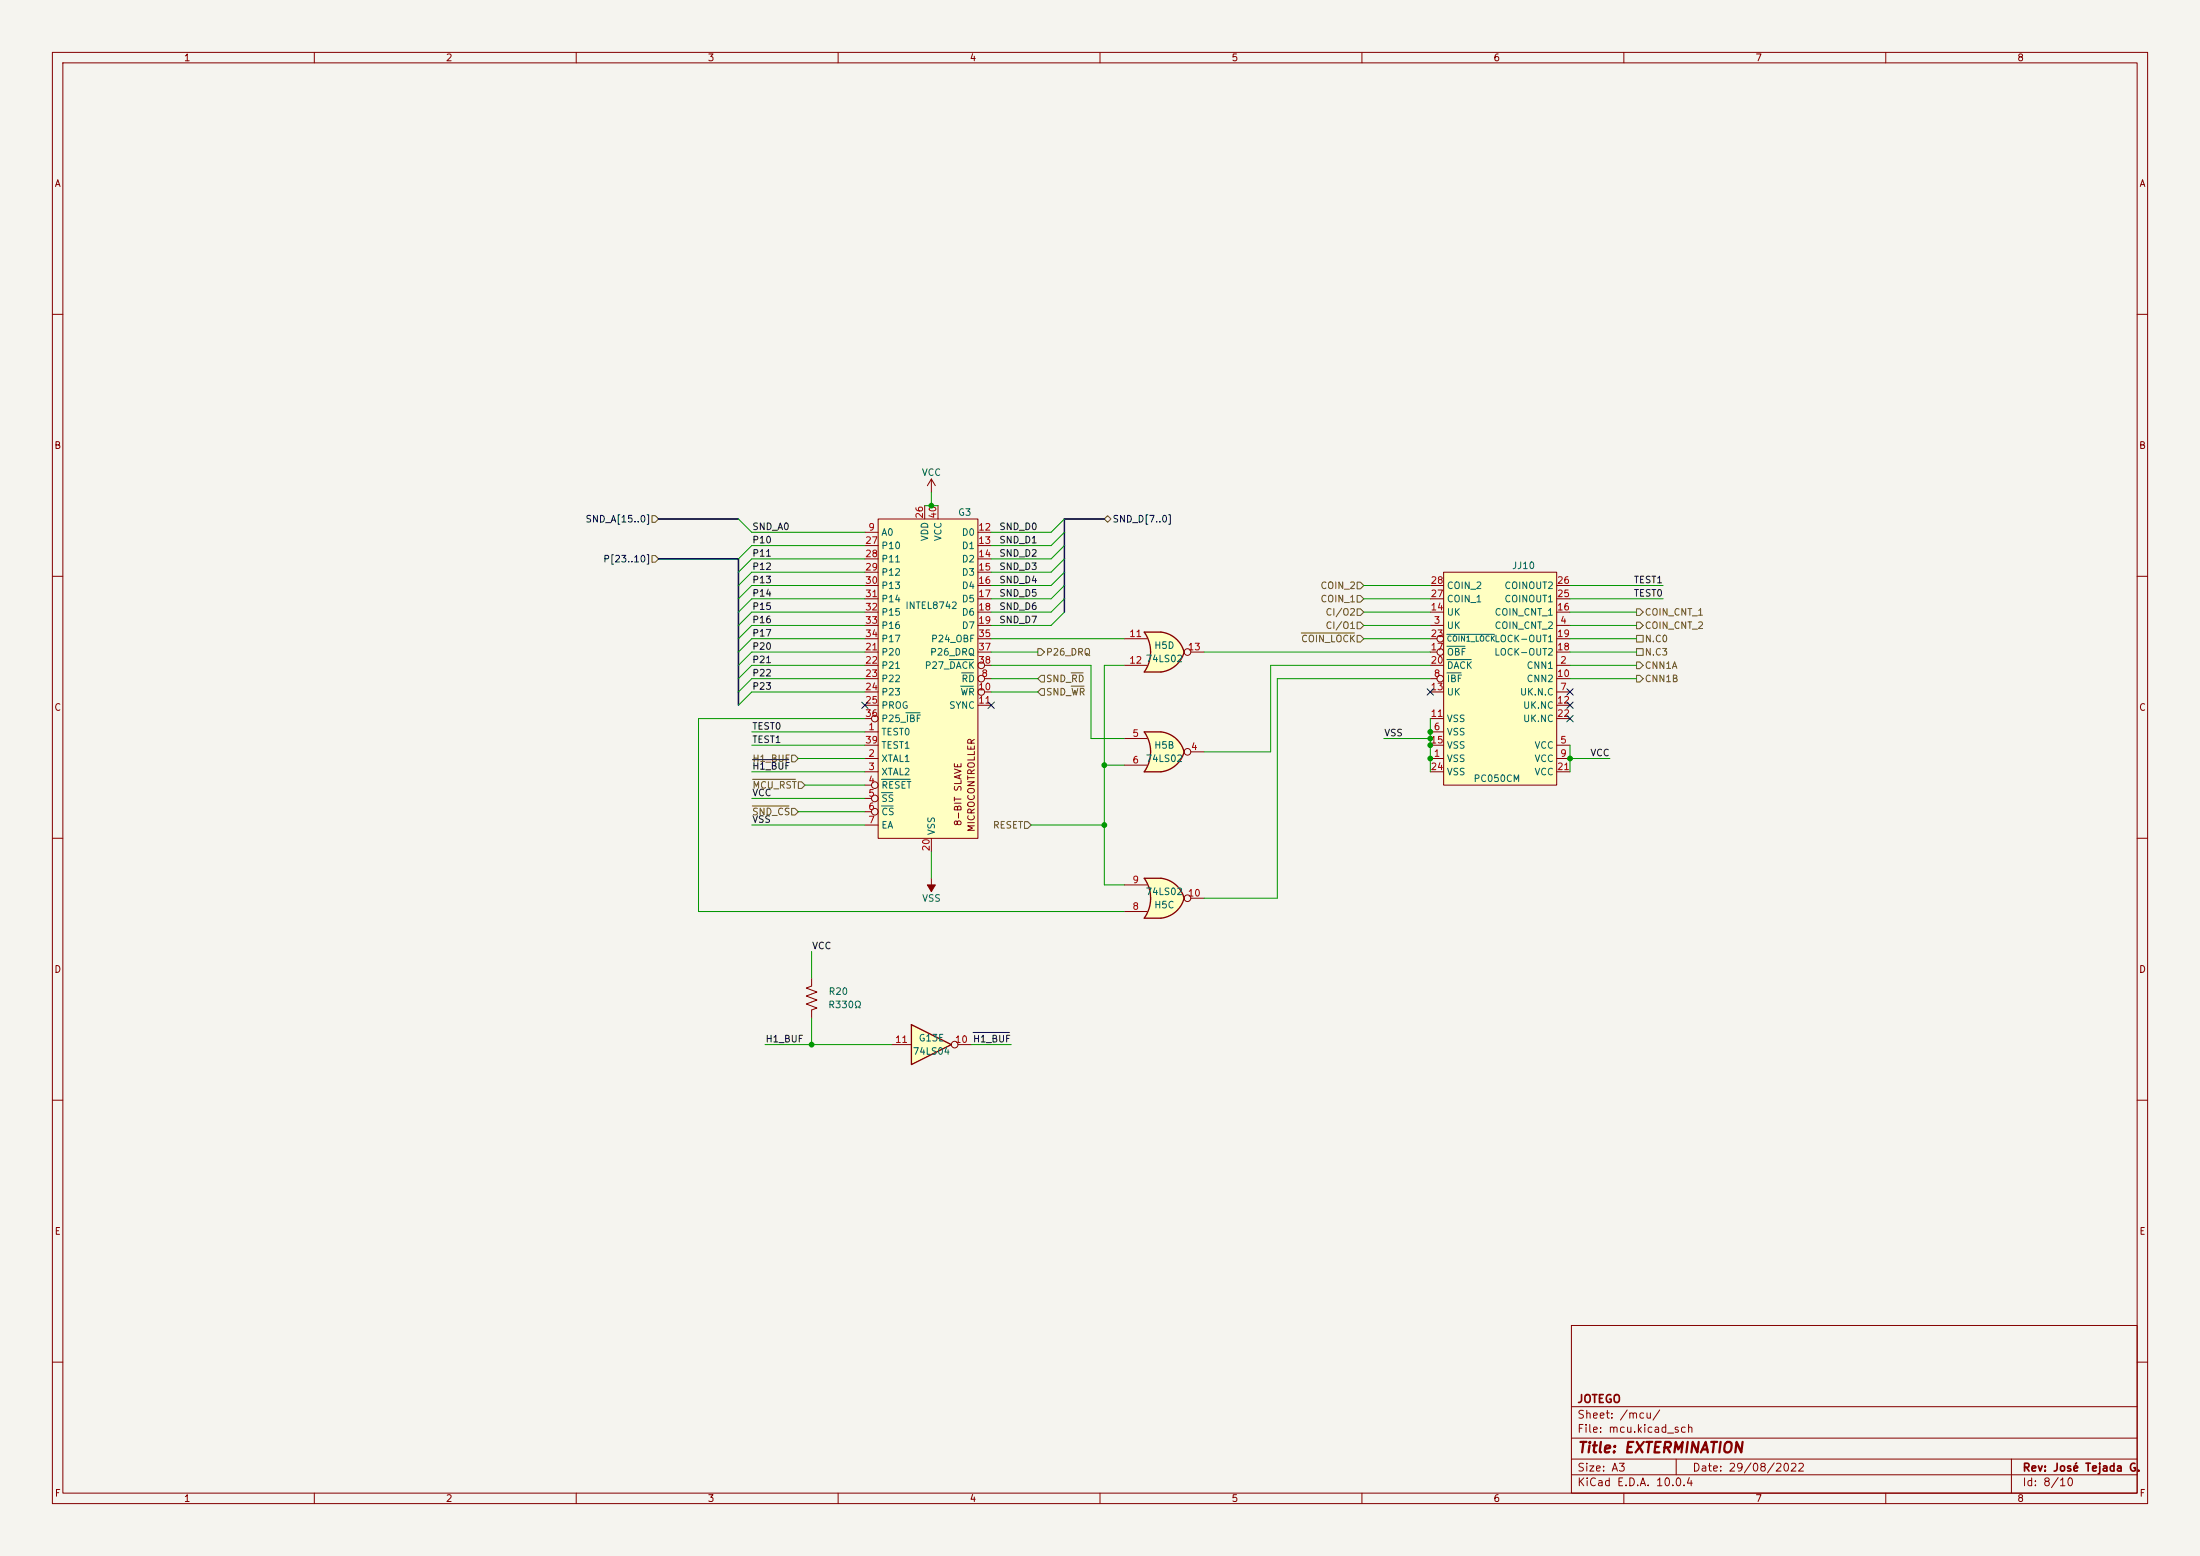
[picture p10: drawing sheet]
<svg xmlns="http://www.w3.org/2000/svg" width="420mm" height="297mm" viewBox="0 0 420 297" stroke-linecap="round" stroke-linejoin="round" font-family="sans-serif">
<path d="M0 0h420v297h-420z" fill="#f5f4ef" stroke="#f5f4ef" stroke-width=".19"/>
<g fill="none" stroke="#840000" stroke-width=".19">
<path d="M10 10h400v277h-400zM12 12h396v273h-396zM60 10v2M110 10v2M160 10v2M210 10v2M260 10v2M310 10v2M360 10v2M10 60h2M408 60h2M10 110h2"/>
<path d="M408 110h2M10 160h2M408 160h2M10 210h2M408 210h2M300 253h108v32h-108zM10 260h2M300 278.5h108M300 274.5h108M300 268.5h108M320 278.5v3M384 278.5v6.5"/>
<path d="M408 260h2M60 285v2M110 285v2M160 285v2M210 285v2M260 285v2M300 281.5h108M310 285v2M360 285v2"/>
</g>
<path d="M174 195.6l7.6 3.8-7.6 3.8z" fill="#ffffc2"/>
<path d="M174 195.6l7.6 3.8-7.6 3.8z" fill="none" stroke="#840000" stroke-width=".25"/>
<g fill="none" stroke="#840000" stroke-width=".19">
<path d="M177.8 167.6v2.6M170.2 199.4h3.8M182.9 199.4h2.5"/>
<circle cx="182.2" cy="199.4" r=".63"/>
</g>
<path d="M177 168.9h1.6l-.8 1.3z" fill="#840000" stroke="#840000" stroke-width=".19"/>
<path d="M167.6 99.1h19.1v60.9h-19.1z" fill="#ffffc2"/>
<g fill="none" stroke="#840000" stroke-width=".19">
<path d="M167.6 99.1h19.1v60.9h-19.1zM176.5 96.5v2.6M179.1 96.5v2.6M165.1 101.6h2.5M165.1 104.1h2.5M165.1 106.7h2.5M165.1 109.2h2.5M165.1 111.8h2.5M165.1 114.3h2.5M165.1 116.8h2.5M165.1 119.4h2.5M186.7 101.6h2.5"/>
<path d="M186.7 104.1h2.5M186.7 106.7h2.5M186.7 109.2h2.5M186.7 111.8h2.5M186.7 114.3h2.5M186.7 116.8h2.5M186.7 119.4h2.5M165.1 139.7h2.5M165.1 129.5h2.5M165.1 132.1h2.5M165.1 134.6h2.5M165.1 124.5h2.5"/>
<path d="M165.1 127h2.5M165.1 121.9h2.5M165.1 137.2h1.3M186.7 134.6h2.5M186.7 124.5h2.5M186.7 121.9h2.5M188 129.5h1.2M188 132.1h1.2M188 127h1.2M165.1 144.8h2.5M165.1 147.3h2.5M165.1 149.9h1.3"/>
<path d="M165.1 152.4h1.3M165.1 154.9h1.3M165.1 157.5h2.5M165.1 142.2h2.5M177.8 160v2.6"/>
<circle cx="167" cy="137.2" r=".63"/>
<circle cx="187.3" cy="127" r=".63"/>
<circle cx="187.3" cy="129.5" r=".63"/>
<circle cx="187.3" cy="132.1" r=".63"/>
<circle cx="167" cy="154.9" r=".63"/>
<circle cx="167" cy="152.4" r=".63"/>
<circle cx="167" cy="149.9" r=".63"/>
</g>
<path d="M172.9 136.1h2.7M181.2 125.9h4.7M183.4 131h2.5M183.6 128.4h2.3M168.3 148.8h5.5M168.3 151.3h2.1M168.3 153.8h2.2" fill="none" stroke="#006464" stroke-width=".19"/>
<path d="M275.6 109.2h21.6v40.7h-21.6z" fill="#ffffc2"/>
<g fill="none" stroke="#840000" stroke-width=".19">
<path d="M273 119.4h2.6M273 116.8h2.6M273 114.3h2.6M273 111.8h2.6M275.6 109.2h21.6v40.7h-21.6zM297.2 119.4h2.5M297.2 116.8h2.5M297.2 114.3h2.5M297.2 111.8h2.5M273 127h2.6M273 139.7h2.6M273 132.1h2.6"/>
<path d="M273 129.5h1.3M273 137.2h2.6M273 124.5h1.3M273 121.9h1.3M297.2 127h2.5M297.2 132.1h2.5M297.2 129.5h2.5M297.2 137.2h2.5M297.2 134.6h2.5M297.2 124.5h2.5M297.2 121.9h2.5M273 144.8h2.6"/>
<path d="M273 142.2h2.6M273 147.3h2.6M297.2 144.8h2.5M297.2 142.2h2.5M297.2 147.3h2.5"/>
<circle cx="275" cy="121.9" r=".63"/>
<circle cx="275" cy="129.5" r=".63"/>
<circle cx="275" cy="124.5" r=".63"/>
</g>
<path d="M276.2 121.1h9.1M276.2 128.4h2.7M276.2 123.4h3.5M276.2 125.9h4.7" fill="none" stroke="#006464" stroke-width=".19"/>
<path d="M218.4 175.3h3.2M218.4 167.6h3.2" fill="none" stroke="#ffffc2" stroke-width=".19"/>
<g fill="#ffffc2" stroke="#ffffc2" stroke-width=".19">
<path d="M221.6 167.6a5.2 5.2 0 0 1 4.5 3.9l-5.1 1.3z"/>
<path d="M221.1 170.2l5 1.2a5.1 5.1 0 0 1-4.5 3.9z"/>
</g>
<path d="M218.4 167.6h3.2v7.7h-3.2a6.6 6.6 0 0 0 0-7.7z" fill="#ffffc2"/>
<path d="M221.6 167.6h-3.2a6.6 6.6 0 0 1 0 7.7h3.2M221.6 167.6a5.2 5.2 0 0 1 4.5 3.9M226.1 171.4a5.1 5.1 0 0 1-4.5 3.9" fill="none" stroke="#840000" stroke-width=".25"/>
<g fill="none" stroke="#840000" stroke-width=".19">
<path d="M214.6 174h4.3M214.6 168.9h4.3M227.3 171.5h2.6"/>
<circle cx="226.7" cy="171.4" r=".63"/>
</g>
<path d="M218.4 139.7h3.2M218.4 147.3h3.2" fill="none" stroke="#ffffc2" stroke-width=".19"/>
<g fill="#ffffc2" stroke="#ffffc2" stroke-width=".19">
<path d="M221 142.2l5.1 1.3a5.2 5.2 0 0 1-4.5 3.8z"/>
<path d="M221.6 139.7a5.1 5.1 0 0 1 4.5 3.8l-5 1.3z"/>
</g>
<path d="M218.4 139.7h3.2v7.6h-3.2a6.7 6.7 0 0 0 0-7.6z" fill="#ffffc2"/>
<path d="M221.6 139.7h-3.2a6.6 6.6 0 0 1 0 7.6h3.2M221.6 139.7a5.1 5.1 0 0 1 4.5 3.8M226.1 143.5a5.2 5.2 0 0 1-4.5 3.8" fill="none" stroke="#840000" stroke-width=".25"/>
<g fill="none" stroke="#840000" stroke-width=".19">
<path d="M214.6 141h4.3M214.6 146.1h4.3M227.3 143.5h2.6"/>
<circle cx="226.7" cy="143.5" r=".63"/>
</g>
<path d="M218.4 120.7h3.2M218.4 128.3h3.2" fill="none" stroke="#ffffc2" stroke-width=".19"/>
<g fill="#ffffc2" stroke="#ffffc2" stroke-width=".19">
<path d="M221 123.1l5.1 1.4a5.2 5.2 0 0 1-4.5 3.8z"/>
<path d="M221.6 120.7a5.1 5.1 0 0 1 4.5 3.8l-5 1.3z"/>
</g>
<path d="M218.4 120.7h3.2v7.6h-3.2a6.7 6.7 0 0 0 0-7.6z" fill="#ffffc2"/>
<path d="M221.6 120.7h-3.2a6.6 6.6 0 0 1 0 7.6h3.2M221.6 120.7a5.1 5.1 0 0 1 4.5 3.8M226.1 124.5a5.2 5.2 0 0 1-4.5 3.8" fill="none" stroke="#840000" stroke-width=".25"/>
<g fill="none" stroke="#840000" stroke-width=".19">
<path d="M177.8 91.4l-.8 1.3M177.8 91.4l.8 1.3M177.8 91.4v2.6M214.6 121.9h4.3M214.6 127h4.3M227.3 124.5h2.6M154.9 186.7v1.5l-1 .4 2.1 .8-2.1 .7 2.1 .8-2.1 .7 2.1 .8-1.1 .4v1.5"/>
<circle cx="226.7" cy="124.5" r=".63"/>
</g>
<g fill="none" stroke="#725600" stroke-width=".19">
<path d="M124.5 98.4h.6l.6 .7-.6 .6h-.6zM210.8 99.1l.7-.7 .6 .7-.6 .6zM124.5 106h.6l.6 .7-.6 .6h-.6zM259.1 111.1h.6l.6 .7-.6 .6h-.6zM259.1 113.7h.6l.6 .6-.6 .6h-.6zM259.1 116.2h.6l.6 .6-.6 .7h-.6zM259.1 118.7h.6l.6 .7-.6 .6h-.6zM312.4 116.2h.7l.6 .6-.6 .7h-.7zM312.4 118.7h.7l.6 .7-.6 .6h-.7zM198.1 123.8h.7l.6 .7-.6 .6h-.7zM198.1 129.5l.7-.6h.6v1.3h-.6zM198.8 131.4h.6v1.3h-.6l-.7-.6z"/>
<path d="M204.5 131h2.5M204.5 128.4h2.3M248.4 120.8h10.2M259.1 121.3h.6l.6 .6-.6 .7h-.6zM312.4 123.8h1.3v1.3h-1.3zM312.4 126.4h.7l.6 .6-.6 .6h-.7zM312.4 121.3h1.3v1.3h-1.3zM312.4 128.9h.7l.6 .6-.6 .7h-.7zM143.6 153.8h7M143.7 148.8h8.2M151.1 144.1h.7l.6 .7-.6 .6h-.7zM151.1 154.3h.7l.6 .6-.6 .7h-.7z"/>
<path d="M152.4 149.2h.6l.7 .7-.7 .6h-.6zM195.6 156.8h.6l.6 .7-.6 .6h-.6z"/>
</g>
<path d="M143.6 145h7M185.8 197.1h6.9" fill="none" stroke="#0f0f0f" stroke-width=".19"/>
<path d="M125.7 99.1h15.3M210.8 99.1h-7.6v17.7M125.7 106.7h15.3v27.9" fill="none" stroke="#000084" stroke-width=".3"/>
<g fill="none" stroke="#009600" stroke-width=".19">
<path d="M141 99.1l2.5 2.5h21.6M176.5 96.5h2.6M177.8 94v2.5M203.2 99.1l-2.5 2.5h-11.5M165.1 119.4h-21.6l-2.5 2.5M165.1 111.8h-21.6l-2.5 2.5M165.1 106.7h-21.6l-2.5 2.5M165.1 104.1h-21.6l-2.5 2.6M165.1 109.2h-21.6l-2.5 2.6M165.1 114.3h-21.6l-2.5 2.5M165.1 116.8h-21.6l-2.5 2.6M203.2 116.8l-2.5 2.6h-11.5"/>
<path d="M203.2 109.2l-2.5 2.6h-11.5M203.2 104.1l-2.5 2.6h-11.5M203.2 101.6l-2.5 2.5h-11.5M203.2 106.7l-2.5 2.5h-11.5M203.2 111.8l-2.5 2.5h-11.5M203.2 114.3l-2.5 2.5h-11.5M260.3 119.4h12.7M260.3 111.8h12.7M260.3 114.3h12.7M260.3 116.8h12.7M299.7 119.4h12.7M299.7 111.8h17.8"/>
<path d="M299.7 114.3h17.8M299.7 116.8h12.7M143.5 139.7h21.6M165.1 129.5h-21.6l-2.5 2.6M165.1 121.9h-21.6l-2.5 2.6M165.1 127h-21.6l-2.5 2.5M165.1 137.2h-31.8v36.8h81.3M165.1 124.5h-21.6l-2.5 2.5M165.1 132.1h-21.6l-2.5 2.5M189.2 129.5h8.9M189.2 127h19.1v14h6.3M189.2 121.9h25.4"/>
<path d="M189.2 124.5h8.9M189.2 132.1h8.9M214.6 127h-3.8v41.9h3.8M229.9 124.5h43.1M260.3 121.9h12.7M273 129.5h-29.2v42h-13.9M273 127h-30.4v16.5h-12.7M273 137.2v10.1M299.7 129.5h12.7M299.7 121.9h12.7M299.7 127h12.7M299.7 124.5h12.7"/>
<path d="M143.5 157.5h21.6M143.5 147.3h21.6M143.5 142.2h21.6M143.5 152.4h21.6M152.4 154.9h12.7M152.4 144.8h12.7M153.7 149.9h11.4M196.8 157.5h14M210.8 146.1h3.8M264.2 141h8.8M299.7 144.8h7.6M299.7 142.2v5.1"/>
<path d="M177.8 162.6v5M146 199.4h24.2M154.9 181.6v5.1M154.9 194.3v5.1M185.4 199.4h7.6"/>
</g>
<path d="M164.5 134l1.2 1.2M165.7 134l-1.2 1.2M188.6 134l1.2 1.2M189.8 134l-1.2 1.2M272.4 131.5l1.3 1.2M273.7 131.5l-1.3 1.2M299.1 136.6l1.2 1.2M299.1 131.5l1.2 1.2M299.1 134l1.2 1.2M300.3 136.6l-1.2 1.2M300.3 131.5l-1.2 1.2M300.3 134l-1.2 1.2" fill="none" stroke="#000084" stroke-width=".19"/>
<g fill="#009600" stroke="#009600" stroke-width=".19">
<circle cx="210.8" cy="146.1" r=".46"/>
<circle cx="273" cy="144.8" r=".46"/>
<circle cx="273" cy="142.2" r=".46"/>
<circle cx="154.9" cy="199.4" r=".46"/>
<circle cx="210.8" cy="157.5" r=".46"/>
<circle cx="177.8" cy="96.5" r=".46"/>
<circle cx="273" cy="139.7" r=".46"/>
<circle cx="273" cy="141" r=".46"/>
<circle cx="299.7" cy="144.8" r=".46"/>
</g>
<text font-size="2" fill="#840000" x="301" y="277.8">Title: EXTERMINATION</text>
<g font-size="1.5" fill="#840000">
<text x="301" y="268.1">JOTEGO</text>
<text x="301" y="273.8">File: mcu.kicad_sch</text>
<text x="301" y="271.1">Sheet: /mcu/</text>
<text x="301" y="281.2">Size: A3</text>
<text x="323" y="281.2">Date: 29/08/2022</text>
<text x="386" y="281.2">Rev: José Tejada G.</text>
<text x="301" y="284">KiCad E.D.A. 10.0.4</text>
<text x="386" y="284">Id: 8/10</text>
</g>
<g font-size="1.3" fill="#840000">
<text x="35" y="12">1</text>
<text x="85" y="12">2</text>
<text x="135" y="12">3</text>
<text x="185" y="12">4</text>
<text x="235" y="12">5</text>
<text x="285" y="12">6</text>
<text x="335" y="12">7</text>
<text x="385" y="12">8</text>
<text x="10.3" y="36">A</text>
<text x="408.3" y="36">A</text>
<text x="10.3" y="86">B</text>
<text x="408.2" y="86">B</text>
<text x="10.3" y="136">C</text>
<text x="408.2" y="136">C</text>
<text x="183.9" y="157.8" transform="rotate(-90 183.9 157.8)">8-BIT SLAVE</text>
<text x="186.4" y="158.9" transform="rotate(-90 186.4 158.9)">MICROCONTROLLER</text>
<text x="10.3" y="186">D</text>
<text x="408.2" y="186">D</text>
<text x="10.3" y="236">E</text>
<text x="408.3" y="236">E</text>
<text x="10.3" y="286">F</text>
<text x="35" y="287">1</text>
<text x="85" y="287">2</text>
<text x="135" y="287">3</text>
<text x="185" y="287">4</text>
<text x="235" y="287">5</text>
<text x="285" y="287">6</text>
<text x="335" y="287">7</text>
<text x="385" y="287">8</text>
<text x="408.3" y="286">F</text>
</g>
<g font-size="1.3" fill="#006464">
<text x="175.9" y="91.1">VCC</text>
<text x="182.8" y="98.8">G3</text>
<text x="168.1" y="102.6">A0</text>
<text x="168.1" y="105.1">P10</text>
<text x="168.1" y="107.7">P11</text>
<text x="177.5" y="103.4" transform="rotate(-90 177.5 103.4)">VDD</text>
<text x="180" y="103.4" transform="rotate(-90 180 103.4)">VCC</text>
<text x="183.5" y="102.6">D0</text>
<text x="183.5" y="105.1">D1</text>
<text x="183.5" y="107.7">D2</text>
<text x="168.1" y="110.2">P12</text>
<text x="168.1" y="112.7">P13</text>
<text x="183.5" y="110.2">D3</text>
<text x="183.5" y="112.7">D4</text>
<text x="276.1" y="112.7">COIN_2</text>
<text x="287.1" y="112.7">COINOUT2</text>
<text x="288.6" y="108.9">JJ10</text>
<text x="168.1" y="115.3">P14</text>
<text x="168.1" y="117.8">P15</text>
<text x="172.7" y="116.5">INTEL8742</text>
<text x="183.5" y="115.3">D5</text>
<text x="183.5" y="117.8">D6</text>
<text x="276.1" y="117.8">UK</text>
<text x="276.1" y="115.3">COIN_1</text>
<text x="285.2" y="117.8">COIN_CNT_1</text>
<text x="287.1" y="115.3">COINOUT1</text>
<text x="168.1" y="125.4">P20</text>
<text x="168.1" y="120.4">P16</text>
<text x="168.1" y="122.9">P17</text>
<text x="177.5" y="125.4">P26_DRQ</text>
<text x="177.6" y="122.9">P24_OBF</text>
<text x="183.5" y="120.4">D7</text>
<text x="220.2" y="124.2">H5D</text>
<text x="276.1" y="120.4">UK</text>
<text x="276.1" y="125.4">OBF</text>
<text x="285.2" y="125.4">LOCK-OUT2</text>
<text x="285.2" y="122.9">LOCK-OUT1</text>
<text x="285.2" y="120.4">COIN_CNT_2</text>
<text x="168.1" y="128">P21</text>
<text x="168.1" y="130.5">P22</text>
<text x="176.4" y="128">P27_DACK</text>
<text x="183.4" y="130.5">RD</text>
<text x="218.6" y="126.7">74LS02</text>
<text x="276.1" y="130.5">IBF</text>
<text x="276.1" y="128">DACK</text>
<text x="291.3" y="128">CNN1</text>
<text x="291.3" y="130.5">CNN2</text>
<text x="168.1" y="133.1">P23</text>
<text x="168.1" y="135.6">PROG</text>
<text x="181.1" y="135.6">SYNC</text>
<text x="183.3" y="133.1">WR</text>
<text x="276.1" y="133.1">UK</text>
<text x="290.1" y="133.1">UK.N.C</text>
<text x="290.7" y="135.6">UK.NC</text>
<text x="168.1" y="140.7">TEST0</text>
<text x="168.1" y="138.1">P25_IBF</text>
<text x="168.1" y="143.2">TEST1</text>
<text x="220.2" y="143.2">H5B</text>
<text x="276.1" y="140.7">VSS</text>
<text x="276.1" y="138.1">VSS</text>
<text x="276.1" y="143.2">VSS</text>
<text x="290.7" y="138.1">UK.NC</text>
<text x="292.8" y="143.2">VCC</text>
<text x="168.1" y="145.8">XTAL1</text>
<text x="168.1" y="148.3">XTAL2</text>
<text x="218.6" y="145.8">74LS02</text>
<text x="276.1" y="145.8">VSS</text>
<text x="276.1" y="148.3">VSS</text>
<text x="281.2" y="149.6">PC050CM</text>
<text x="292.8" y="145.8">VCC</text>
<text x="292.8" y="148.3">VCC</text>
<text x="168.1" y="150.8">RESET</text>
<text x="168.1" y="153.4">SS</text>
<text x="168.1" y="155.9">CS</text>
<text x="168.1" y="158.5">EA</text>
<text x="178.8" y="159.5" transform="rotate(-90 178.8 159.5)">VSS</text>
<text x="175.9" y="172.4">VSS</text>
<text x="218.6" y="171.2">74LS02</text>
<text x="220.2" y="173.7">H5C</text>
<text x="158.1" y="190.2">R20</text>
<text x="158" y="192.7">R330Ω</text>
<text x="174.2" y="201.6">74LS04</text>
<text x="175.3" y="199.1">G13E</text>
</g>
<g font-size="1.3" fill="#000084">
<text x="111.7" y="100">SND_A[15..0]</text>
<text x="212.3" y="100">SND_D[7..0]</text>
<text x="115.1" y="107.7">P[23..10]</text>
</g>
<g font-size="1.3" fill="#0f0f0f">
<text x="143.5" y="101.5">SND_A0</text>
<text x="190.7" y="101.5">SND_D0</text>
<text x="143.5" y="106.6">P11</text>
<text x="143.5" y="104">P10</text>
<text x="190.7" y="104">SND_D1</text>
<text x="190.7" y="106.6">SND_D2</text>
<text x="143.5" y="109.1">P12</text>
<text x="143.5" y="111.6">P13</text>
<text x="190.7" y="109.1">SND_D3</text>
<text x="190.7" y="111.6">SND_D4</text>
<text x="311.8" y="111.6">TEST1</text>
<text x="143.5" y="119.3">P16</text>
<text x="143.5" y="114.2">P14</text>
<text x="143.5" y="116.7">P15</text>
<text x="190.7" y="114.2">SND_D5</text>
<text x="190.7" y="116.7">SND_D6</text>
<text x="190.7" y="119.3">SND_D7</text>
<text x="311.8" y="114.2">TEST0</text>
<text x="143.5" y="124.3">P20</text>
<text x="143.5" y="121.8">P17</text>
<text x="143.5" y="132">P23</text>
<text x="143.5" y="126.9">P21</text>
<text x="143.5" y="129.4">P22</text>
<text x="143.5" y="142.1">TEST1</text>
<text x="143.5" y="139.6">TEST0</text>
<text x="264.2" y="140.8">VSS</text>
<text x="143.5" y="147.2">H1_BUF</text>
<text x="303.5" y="144.7">VCC</text>
<text x="143.5" y="152.3">VCC</text>
<text x="143.5" y="157.4">VSS</text>
<text x="154.9" y="181.5">VCC</text>
<text x="146" y="199.3">H1_BUF</text>
</g>
<g font-size="1.3" fill="#a90000">
<text x="165.7" y="101.6">9</text>
<text x="176.5" y="99.1" transform="rotate(-90 176.5 99.1)">26</text>
<text x="179" y="99.1" transform="rotate(-90 179 99.1)">40</text>
<text x="186.6" y="101.6">12</text>
<text x="165.1" y="104.1">27</text>
<text x="165.1" y="106.7">28</text>
<text x="186.6" y="104.1">13</text>
<text x="186.6" y="106.7">14</text>
<text x="165.1" y="109.2">29</text>
<text x="165.1" y="111.7">30</text>
<text x="186.6" y="109.2">15</text>
<text x="186.6" y="111.7">16</text>
<text x="273" y="111.7">28</text>
<text x="297.1" y="111.7">26</text>
<text x="165.1" y="114.3">31</text>
<text x="165.1" y="116.8">32</text>
<text x="165.1" y="119.4">33</text>
<text x="186.6" y="114.3">17</text>
<text x="186.6" y="116.8">18</text>
<text x="186.6" y="119.4">19</text>
<text x="273" y="116.8">14</text>
<text x="273" y="114.3">27</text>
<text x="273.6" y="119.4">3</text>
<text x="297.1" y="116.8">16</text>
<text x="297.1" y="114.3">25</text>
<text x="297.7" y="119.4">4</text>
<text x="165.1" y="124.4">21</text>
<text x="165.1" y="121.9">34</text>
<text x="186.6" y="121.9">35</text>
<text x="186.6" y="124.4">37</text>
<text x="215.5" y="121.9">11</text>
<text x="226.7" y="124.4">13</text>
<text x="273" y="124.4">17</text>
<text x="273" y="121.9">23</text>
<text x="297.1" y="124.4">18</text>
<text x="297.1" y="121.9">19</text>
<text x="165.1" y="127">22</text>
<text x="165.1" y="129.5">23</text>
<text x="186.6" y="127">38</text>
<text x="187.3" y="129.5">8</text>
<text x="215.5" y="127">12</text>
<text x="273" y="127">20</text>
<text x="273.6" y="129.5">8</text>
<text x="297.1" y="129.5">10</text>
<text x="297.7" y="127">2</text>
<text x="165.1" y="132.1">24</text>
<text x="165.1" y="134.6">25</text>
<text x="165.1" y="137.1">36</text>
<text x="186.6" y="132.1">10</text>
<text x="186.6" y="134.6">11</text>
<text x="273" y="137.1">11</text>
<text x="273" y="132.1">13</text>
<text x="297.1" y="134.6">12</text>
<text x="297.1" y="137.1">22</text>
<text x="297.7" y="132.1">7</text>
<text x="165.1" y="142.2">39</text>
<text x="165.7" y="139.7">1</text>
<text x="216.1" y="140.9">5</text>
<text x="227.3" y="143.5">4</text>
<text x="273" y="142.2">15</text>
<text x="273.6" y="139.7">6</text>
<text x="297.7" y="142.2">5</text>
<text x="165.7" y="144.8">2</text>
<text x="165.7" y="147.3">3</text>
<text x="165.7" y="149.8">4</text>
<text x="216.1" y="146">6</text>
<text x="273" y="147.3">24</text>
<text x="273.6" y="144.8">1</text>
<text x="297.1" y="147.3">21</text>
<text x="297.7" y="144.8">9</text>
<text x="165.7" y="152.4">5</text>
<text x="165.7" y="154.9">6</text>
<text x="165.7" y="157.5">7</text>
<text x="177.8" y="162.6" transform="rotate(-90 177.8 162.6)">20</text>
<text x="216.1" y="174">8</text>
<text x="216.1" y="168.9">9</text>
<text x="226.7" y="171.4">10</text>
<text x="170.8" y="199.4">11</text>
<text x="182.2" y="199.4">10 H1_BUF</text>
</g>
<g font-size="1.3" fill="#725600">
<text x="252" y="112.7">COIN_2</text>
<text x="252" y="115.3">COIN_1</text>
<text x="252.9" y="117.8">CI/O2</text>
<text x="313.9" y="117.8">COIN_CNT_1</text>
<text x="199.6" y="125.4">P26_DRQ</text>
<text x="248.3" y="122.9">COIN_LOCK</text>
<text x="252.9" y="120.4">CI/O1</text>
<text x="313.9" y="125.4">N.C3</text>
<text x="313.9" y="120.4">COIN_CNT_2</text>
<text x="313.9" y="122.9">N.C0</text>
<text x="199.6" y="130.5">SND_RD</text>
<text x="313.9" y="128">CNN1A</text>
<text x="313.9" y="130.5">CNN1B</text>
<text x="199.6" y="133.1">SND_WR</text>
<text x="143.5" y="145.8">H1_BUF</text>
<text x="143.5" y="155.9">SND_CS</text>
<text x="143.5" y="150.8">MCU_RST</text>
<text x="189.4" y="158.5">RESET</text>
</g>
<text font-size="1" fill="#006464" x="276.1" y="122.7">COIN1_LOCK</text>
</svg>
